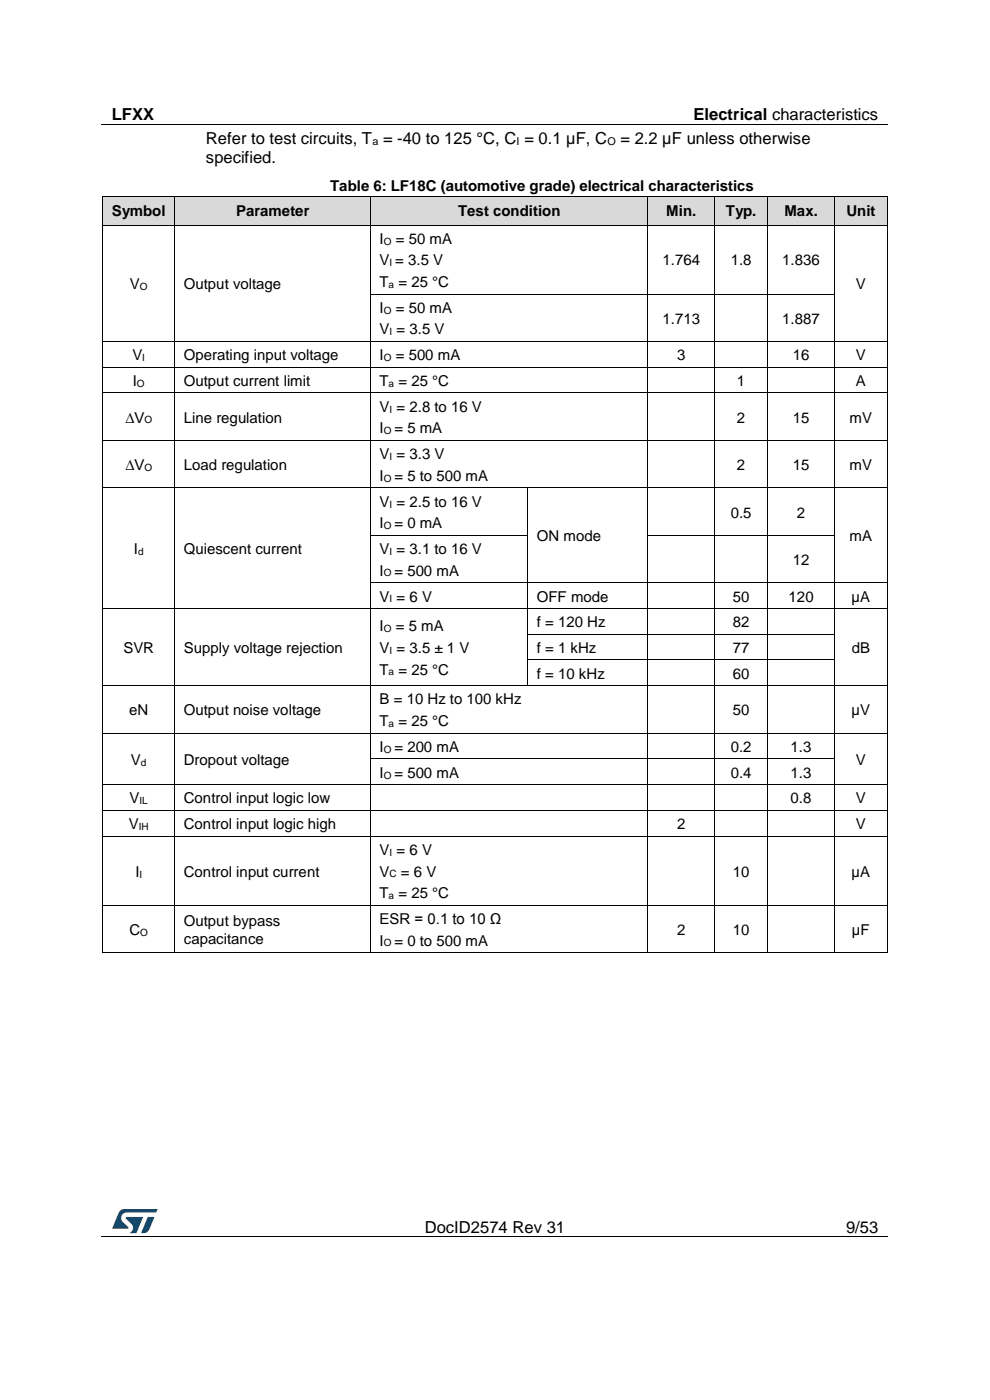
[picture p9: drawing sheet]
<svg xmlns="http://www.w3.org/2000/svg" width="210mm" height="297mm" viewBox="0 0 210 297" stroke-linecap="round" stroke-linejoin="round" font-family="sans-serif">
<path d="M21.5 26.5h166.8M21.5 262.4h166.8" fill="none" stroke="#000" stroke-width=".21"/>
<g fill="#000">
<path d="M104.4 26.4h.1v.1h-.1z" fill-rule="evenodd"/>
<path d="M61.6 262.3h.1v.2h-.1z" fill-rule="evenodd"/>
<path d="M148 262.3h.2v.2h-.2z" fill-rule="evenodd"/>
</g>
<g fill="#005288">
<path d="M25.4 256.9l.6-.4h.4l7 .1-.3 .6h-6.2a1.26 1.26 0 0 0-1.2 1.1 1.26 1.26 0 0 0 .8 1.4l.7 .6v.3l-3.4 .1z"/>
<path d="M31.4 258.2l1.3 .1-1 2.5a1.32 1.32 0 0 1-1.7 .7z"/>
<path d="M26.7 258.2l3.6 .1-1.4 3.3h-1.4a1.35 1.35 0 0 0 .7-1.2 1.35 1.35 0 0 0-.8-1.2l-.7-.6z"/>
</g>
<g fill="#d9d9d9">
<path d="M21.9 41.7h15.2v6h-15.2z" fill-rule="evenodd"/>
<path d="M23.7 41.7h11.5v6h-11.5z" fill-rule="evenodd"/>
<path d="M37.1 41.7h41.5v6h-41.5z" fill-rule="evenodd"/>
<path d="M39 41.7h37.8v6h-37.8z" fill-rule="evenodd"/>
<path d="M78.7 41.7h58.7v6h-58.7z" fill-rule="evenodd"/>
<path d="M80.6 41.7h54.9v6h-54.9z" fill-rule="evenodd"/>
<path d="M137.4 41.7h14.3v6h-14.3z" fill-rule="evenodd"/>
<path d="M139.3 41.7h10.5v6h-10.5z" fill-rule="evenodd"/>
<path d="M151.7 41.7h11.1v6h-11.1z" fill-rule="evenodd"/>
<path d="M153.6 41.7h7.3v6h-7.3z" fill-rule="evenodd"/>
<path d="M162.8 41.7h14.3v6h-14.3z" fill-rule="evenodd"/>
<path d="M164.7 41.7h10.5v6h-10.5z" fill-rule="evenodd"/>
<path d="M177.1 41.7h11.1v6h-11.1z" fill-rule="evenodd"/>
<path d="M179 41.7h7.3v6h-7.3z" fill-rule="evenodd"/>
</g>
<g fill="#000">
<path d="M21.7 47.7h.2v.1h-.2z" fill-rule="evenodd"/>
<path d="M21.7 47.7h.2v.1h-.2z" fill-rule="evenodd"/>
<path d="M21.7 41.6l.1 .1z" fill-rule="evenodd"/>
<path d="M21.7 41.6l.1 .1z" fill-rule="evenodd"/>
<path d="M21.9 47.7h.1v.1h-.1z" fill-rule="evenodd"/>
<path d="M37 47.7h.2v.1h-.2z" fill-rule="evenodd"/>
<path d="M37 41.6l.1 .1z" fill-rule="evenodd"/>
<path d="M37.2 47.7h.1v.1h-.1z" fill-rule="evenodd"/>
<path d="M78.5 47.7h.2v.1h-.2z" fill-rule="evenodd"/>
<path d="M78.6 41.6l.1 .1z" fill-rule="evenodd"/>
<path d="M78.7 47.7h.2v.1h-.2z" fill-rule="evenodd"/>
<path d="M137.3 47.7h.2v.1h-.2z" fill-rule="evenodd"/>
<path d="M137.4 41.6v.1z" fill-rule="evenodd"/>
<path d="M137.5 47.7h.2v.1h-.2z" fill-rule="evenodd"/>
<path d="M151.6 47.7h.2v.1h-.2z" fill-rule="evenodd"/>
<path d="M151.6 41.6l.1 .1z" fill-rule="evenodd"/>
<path d="M151.8 47.7h.1v.1h-.1z" fill-rule="evenodd"/>
<path d="M162.7 47.7h.2v.1h-.2z" fill-rule="evenodd"/>
<path d="M162.8 41.6v.1z" fill-rule="evenodd"/>
<path d="M162.9 47.7h.2v.1h-.2z" fill-rule="evenodd"/>
<path d="M177 47.7h.2v.1h-.2z" fill-rule="evenodd"/>
<path d="M177 41.6l.1 .1z" fill-rule="evenodd"/>
<path d="M177.2 47.7h.1v.1h-.1z" fill-rule="evenodd"/>
<path d="M188.1 47.7h.2v.1h-.2z" fill-rule="evenodd"/>
<path d="M188.1 47.7h.2v.1h-.2z" fill-rule="evenodd"/>
<path d="M188.2 41.6l.1 .1z" fill-rule="evenodd"/>
<path d="M188.2 41.6l.1 .1z" fill-rule="evenodd"/>
<path d="M21.7 62.3h.2v.2h-.2z" fill-rule="evenodd"/>
<path d="M21.7 72.4h.2v.1h-.2z" fill-rule="evenodd"/>
<path d="M21.7 77.8h.2v.2h-.2z" fill-rule="evenodd"/>
<path d="M37 62.3h.2v.2h-.2z" fill-rule="evenodd"/>
<path d="M37 72.4h.2v.1h-.2z" fill-rule="evenodd"/>
<path d="M37 77.8h.2v.2h-.2z" fill-rule="evenodd"/>
<path d="M78.5 62.3h.2v.2h-.2z" fill-rule="evenodd"/>
<path d="M78.5 72.4h.2v.1h-.2z" fill-rule="evenodd"/>
<path d="M78.5 77.8h.2v.2h-.2z" fill-rule="evenodd"/>
<path d="M137.3 62.3h.2v.2h-.2z" fill-rule="evenodd"/>
<path d="M137.3 72.4h.2v.1h-.2z" fill-rule="evenodd"/>
<path d="M137.3 77.8h.2v.2h-.2z" fill-rule="evenodd"/>
<path d="M151.6 62.3h.2v.2h-.2z" fill-rule="evenodd"/>
<path d="M151.6 72.4h.2v.1h-.2z" fill-rule="evenodd"/>
<path d="M151.6 77.8h.2v.2h-.2z" fill-rule="evenodd"/>
<path d="M162.7 62.3h.2v.2h-.2z" fill-rule="evenodd"/>
<path d="M162.7 72.4h.2v.1h-.2z" fill-rule="evenodd"/>
<path d="M162.7 77.8h.2v.2h-.2z" fill-rule="evenodd"/>
<path d="M177 62.3h.2v.2h-.2z" fill-rule="evenodd"/>
<path d="M177 72.4h.2v.1h-.2z" fill-rule="evenodd"/>
<path d="M177 77.8h.2v.2h-.2z" fill-rule="evenodd"/>
<path d="M188.1 62.3h.2v.2h-.2z" fill-rule="evenodd"/>
<path d="M188.1 72.4h.2v.1h-.2z" fill-rule="evenodd"/>
<path d="M188.1 77.8h.2v.2h-.2z" fill-rule="evenodd"/>
<path d="M21.7 83.3h.2v.1h-.2z" fill-rule="evenodd"/>
<path d="M21.7 93.4h.2v.1h-.2z" fill-rule="evenodd"/>
<path d="M37 83.3h.2v.1h-.2z" fill-rule="evenodd"/>
<path d="M37 93.4h.2v.1h-.2z" fill-rule="evenodd"/>
<path d="M78.5 83.3h.2v.1h-.2z" fill-rule="evenodd"/>
<path d="M78.5 93.4h.2v.1h-.2z" fill-rule="evenodd"/>
<path d="M137.3 83.3h.2v.1h-.2z" fill-rule="evenodd"/>
<path d="M137.3 93.4h.2v.1h-.2z" fill-rule="evenodd"/>
<path d="M151.6 83.3h.2v.1h-.2z" fill-rule="evenodd"/>
<path d="M151.6 93.4h.2v.1h-.2z" fill-rule="evenodd"/>
<path d="M162.7 83.3h.2v.1h-.2z" fill-rule="evenodd"/>
<path d="M162.7 93.4h.2v.1h-.2z" fill-rule="evenodd"/>
<path d="M177 83.3h.2v.1h-.2z" fill-rule="evenodd"/>
<path d="M177 93.4h.2v.1h-.2z" fill-rule="evenodd"/>
<path d="M188.1 83.3h.2v.1h-.2z" fill-rule="evenodd"/>
<path d="M188.1 93.4h.2v.1h-.2z" fill-rule="evenodd"/>
<path d="M21.7 103.4h.2v.2h-.2z" fill-rule="evenodd"/>
<path d="M21.7 113.5h.2v.1h-.2z" fill-rule="evenodd"/>
<path d="M37 103.4h.2v.2h-.2z" fill-rule="evenodd"/>
<path d="M37 113.5h.2v.1h-.2z" fill-rule="evenodd"/>
<path d="M78.5 103.4h.2v.2h-.2z" fill-rule="evenodd"/>
<path d="M78.5 113.5h.2v.1h-.2z" fill-rule="evenodd"/>
<path d="M111.9 103.4h.2v.2h-.2z" fill-rule="evenodd"/>
<path d="M111.9 113.5h.2v.1h-.2z" fill-rule="evenodd"/>
<path d="M137.3 103.4h.2v.2h-.2z" fill-rule="evenodd"/>
<path d="M137.3 113.5h.2v.1h-.2z" fill-rule="evenodd"/>
<path d="M151.6 103.4h.2v.2h-.2z" fill-rule="evenodd"/>
<path d="M151.6 113.5h.2v.1h-.2z" fill-rule="evenodd"/>
<path d="M162.7 103.4h.2v.2h-.2z" fill-rule="evenodd"/>
<path d="M162.7 113.5h.2v.1h-.2z" fill-rule="evenodd"/>
<path d="M177 103.4h.2v.2h-.2z" fill-rule="evenodd"/>
<path d="M177 113.5h.2v.1h-.2z" fill-rule="evenodd"/>
<path d="M188.1 103.4h.2v.2h-.2z" fill-rule="evenodd"/>
<path d="M188.1 113.5h.2v.1h-.2z" fill-rule="evenodd"/>
<path d="M21.7 123.5h.2v.2h-.2z" fill-rule="evenodd"/>
<path d="M21.7 129h.2v.2h-.2z" fill-rule="evenodd"/>
<path d="M21.7 134.5h.2v.1h-.2z" fill-rule="evenodd"/>
<path d="M37 123.5h.2v.2h-.2z" fill-rule="evenodd"/>
<path d="M37 129h.2v.2h-.2z" fill-rule="evenodd"/>
<path d="M37 134.5h.2v.1h-.2z" fill-rule="evenodd"/>
<path d="M78.5 123.5h.2v.2h-.2z" fill-rule="evenodd"/>
<path d="M78.5 129h.2v.2h-.2z" fill-rule="evenodd"/>
<path d="M78.5 134.5h.2v.1h-.2z" fill-rule="evenodd"/>
<path d="M111.9 123.5h.2v.2h-.2z" fill-rule="evenodd"/>
<path d="M111.9 129h.2v.2h-.2z" fill-rule="evenodd"/>
<path d="M111.9 134.5h.2v.1h-.2z" fill-rule="evenodd"/>
<path d="M137.3 123.5h.2v.2h-.2z" fill-rule="evenodd"/>
<path d="M137.3 129h.2v.2h-.2z" fill-rule="evenodd"/>
<path d="M137.3 134.5h.2v.1h-.2z" fill-rule="evenodd"/>
<path d="M151.6 123.5h.2v.2h-.2z" fill-rule="evenodd"/>
<path d="M151.6 129h.2v.2h-.2z" fill-rule="evenodd"/>
<path d="M151.6 134.5h.2v.1h-.2z" fill-rule="evenodd"/>
<path d="M162.7 123.5h.2v.2h-.2z" fill-rule="evenodd"/>
<path d="M162.7 129h.2v.2h-.2z" fill-rule="evenodd"/>
<path d="M162.7 134.5h.2v.1h-.2z" fill-rule="evenodd"/>
<path d="M177 123.5h.2v.2h-.2z" fill-rule="evenodd"/>
<path d="M177 129h.2v.2h-.2z" fill-rule="evenodd"/>
<path d="M177 134.5h.2v.1h-.2z" fill-rule="evenodd"/>
<path d="M188.1 123.5h.2v.2h-.2z" fill-rule="evenodd"/>
<path d="M188.1 129h.2v.2h-.2z" fill-rule="evenodd"/>
<path d="M188.1 134.5h.2v.1h-.2z" fill-rule="evenodd"/>
<path d="M21.7 139.9h.2v.2h-.2z" fill-rule="evenodd"/>
<path d="M21.7 145.4h.2v.2h-.2z" fill-rule="evenodd"/>
<path d="M21.7 155.5h.2v.1h-.2z" fill-rule="evenodd"/>
<path d="M37 139.9h.2v.2h-.2z" fill-rule="evenodd"/>
<path d="M37 145.4h.2v.2h-.2z" fill-rule="evenodd"/>
<path d="M37 155.5h.2v.1h-.2z" fill-rule="evenodd"/>
<path d="M78.5 139.9h.2v.2h-.2z" fill-rule="evenodd"/>
<path d="M78.5 145.4h.2v.2h-.2z" fill-rule="evenodd"/>
<path d="M78.5 155.5h.2v.1h-.2z" fill-rule="evenodd"/>
<path d="M111.9 139.9h.2v.2h-.2z" fill-rule="evenodd"/>
<path d="M111.9 145.4h.2v.2h-.2z" fill-rule="evenodd"/>
<path d="M137.3 139.9h.2v.2h-.2z" fill-rule="evenodd"/>
<path d="M137.3 145.4h.2v.2h-.2z" fill-rule="evenodd"/>
<path d="M137.3 155.5h.2v.1h-.2z" fill-rule="evenodd"/>
<path d="M151.6 139.9h.2v.2h-.2z" fill-rule="evenodd"/>
<path d="M151.6 145.4h.2v.2h-.2z" fill-rule="evenodd"/>
<path d="M151.6 155.5h.2v.1h-.2z" fill-rule="evenodd"/>
<path d="M162.7 139.9h.2v.2h-.2z" fill-rule="evenodd"/>
<path d="M162.7 145.4h.2v.2h-.2z" fill-rule="evenodd"/>
<path d="M162.7 155.5h.2v.1h-.2z" fill-rule="evenodd"/>
<path d="M177 139.9h.2v.2h-.2z" fill-rule="evenodd"/>
<path d="M177 145.4h.2v.2h-.2z" fill-rule="evenodd"/>
<path d="M177 155.5h.2v.1h-.2z" fill-rule="evenodd"/>
<path d="M188.1 139.9h.2v.2h-.2z" fill-rule="evenodd"/>
<path d="M188.1 145.4h.2v.2h-.2z" fill-rule="evenodd"/>
<path d="M188.1 155.5h.2v.1h-.2z" fill-rule="evenodd"/>
<path d="M21.7 160.9h.2v.2h-.2z" fill-rule="evenodd"/>
<path d="M21.7 166.4h.2v.2h-.2z" fill-rule="evenodd"/>
<path d="M21.7 171.9h.2v.1h-.2z" fill-rule="evenodd"/>
<path d="M21.7 177.3h.2v.2h-.2z" fill-rule="evenodd"/>
<path d="M37 160.9h.2v.2h-.2z" fill-rule="evenodd"/>
<path d="M37 166.4h.2v.2h-.2z" fill-rule="evenodd"/>
<path d="M37 171.9h.2v.1h-.2z" fill-rule="evenodd"/>
<path d="M37 177.3h.2v.2h-.2z" fill-rule="evenodd"/>
<path d="M78.5 160.9h.2v.2h-.2z" fill-rule="evenodd"/>
<path d="M78.5 166.4h.2v.2h-.2z" fill-rule="evenodd"/>
<path d="M78.5 171.9h.2v.1h-.2z" fill-rule="evenodd"/>
<path d="M78.5 177.3h.2v.2h-.2z" fill-rule="evenodd"/>
<path d="M137.3 160.9h.2v.2h-.2z" fill-rule="evenodd"/>
<path d="M137.3 166.4h.2v.2h-.2z" fill-rule="evenodd"/>
<path d="M137.3 171.9h.2v.1h-.2z" fill-rule="evenodd"/>
<path d="M137.3 177.3h.2v.2h-.2z" fill-rule="evenodd"/>
<path d="M151.6 160.9h.2v.2h-.2z" fill-rule="evenodd"/>
<path d="M151.6 166.4h.2v.2h-.2z" fill-rule="evenodd"/>
<path d="M151.6 171.9h.2v.1h-.2z" fill-rule="evenodd"/>
<path d="M151.6 177.3h.2v.2h-.2z" fill-rule="evenodd"/>
<path d="M162.7 160.9h.2v.2h-.2z" fill-rule="evenodd"/>
<path d="M162.7 166.4h.2v.2h-.2z" fill-rule="evenodd"/>
<path d="M162.7 171.9h.2v.1h-.2z" fill-rule="evenodd"/>
<path d="M162.7 177.3h.2v.2h-.2z" fill-rule="evenodd"/>
<path d="M177 160.9h.2v.2h-.2z" fill-rule="evenodd"/>
<path d="M177 166.4h.2v.2h-.2z" fill-rule="evenodd"/>
<path d="M177 171.9h.2v.1h-.2z" fill-rule="evenodd"/>
<path d="M177 177.3h.2v.2h-.2z" fill-rule="evenodd"/>
<path d="M188.1 160.9h.2v.2h-.2z" fill-rule="evenodd"/>
<path d="M188.1 166.4h.2v.2h-.2z" fill-rule="evenodd"/>
<path d="M188.1 171.9h.2v.1h-.2z" fill-rule="evenodd"/>
<path d="M188.1 177.3h.2v.2h-.2z" fill-rule="evenodd"/>
<path d="M21.7 192h.2v.1h-.2z" fill-rule="evenodd"/>
<path d="M37 192h.2v.1h-.2z" fill-rule="evenodd"/>
<path d="M78.5 192h.2v.1h-.2z" fill-rule="evenodd"/>
<path d="M137.3 192h.2v.1h-.2z" fill-rule="evenodd"/>
<path d="M151.6 192h.2v.1h-.2z" fill-rule="evenodd"/>
<path d="M162.7 192h.2v.1h-.2z" fill-rule="evenodd"/>
<path d="M177 192h.2v.1h-.2z" fill-rule="evenodd"/>
<path d="M188.1 192h.2v.1h-.2z" fill-rule="evenodd"/>
<path d="M21.7 202h.2v.2h-.2z" fill-rule="evenodd"/>
<path d="M21.7 202h.2v.2h-.2z" fill-rule="evenodd"/>
<path d="M37 202h.2v.2h-.2z" fill-rule="evenodd"/>
<path d="M78.5 202h.2v.2h-.2z" fill-rule="evenodd"/>
<path d="M137.3 202h.2v.2h-.2z" fill-rule="evenodd"/>
<path d="M151.6 202h.2v.2h-.2z" fill-rule="evenodd"/>
<path d="M162.7 202h.2v.2h-.2z" fill-rule="evenodd"/>
<path d="M177 202h.2v.2h-.2z" fill-rule="evenodd"/>
<path d="M188.1 202h.2v.2h-.2z" fill-rule="evenodd"/>
<path d="M188.1 202h.2v.2h-.2z" fill-rule="evenodd"/>
</g>
<g fill="none" stroke="#000" stroke-width=".21">
<path d="M21.8 41.7v6M21.8 47.8v14.5M21.8 41.6h15.3M22 47.8h15M37.1 41.7v6M37.1 47.8v14.5M37.1 41.6h41.5M37.3 47.8h41.2M78.6 41.7v6M78.6 47.8v14.5M78.7 41.6h58.7M78.9 47.8h58.4"/>
<path d="M137.4 41.7v6M137.4 47.8v14.5M137.4 41.6h14.2M137.7 47.8h13.9M151.7 41.7v6M151.7 47.8v14.5M151.7 41.6h11.1M151.9 47.8h10.8M162.8 41.7v6M162.8 47.8v14.5M162.8 41.6h14.2M163.1 47.8h13.9"/>
<path d="M177.1 41.7v6M177.1 47.8v14.5M177.1 41.6h11.1M177.3 47.8h10.8M188.2 41.7v6M188.2 47.8v14.5M21.8 62.5v9.9M21.8 72.5v5.3M21.8 78v5.3M21.9 72.4h15.1M21.9 77.9h15.1M37.1 62.5v9.9"/>
<path d="M37.1 72.5v5.3M37.1 78v5.3M37.2 72.4h41.3M37.2 77.9h41.3M78.6 62.5v9.9M78.6 72.5v5.3M78.6 78v5.3M78.7 62.4h58.6M78.7 72.4h58.6M78.7 77.9h58.6M137.4 62.5v9.9M137.4 72.5v5.3"/>
<path d="M137.4 78v5.3M137.5 62.4h14.1M137.5 72.4h14.1M137.5 77.9h14.1M151.7 62.5v9.9M151.7 72.5v5.3M151.7 78v5.3M151.8 62.4h10.9M151.8 72.4h10.9M151.8 77.9h10.9M162.8 62.5v9.9M162.8 72.5v5.3"/>
<path d="M162.8 78v5.3M162.9 62.4h14.1M162.9 72.4h14.1M162.9 77.9h14.1M177.1 62.5v9.9M177.1 72.5v5.3M177.1 78v5.3M177.2 72.4h10.9M177.2 77.9h10.9M188.2 62.5v9.9M188.2 72.5v5.3M188.2 78v5.3"/>
<path d="M21.8 83.4v10M21.8 93.5v9.9M21.9 83.4h15.1M21.9 93.4h15.1M37.1 83.4v10M37.1 93.5v9.9M37.2 83.4h41.3M37.2 93.4h41.3M78.6 83.4v10M78.6 93.5v9.9M78.7 83.4h58.6M78.7 93.4h58.6"/>
<path d="M137.4 83.4v10M137.4 93.5v9.9M137.5 83.4h14.1M137.5 93.4h14.1M151.7 83.4v10M151.7 93.5v9.9M151.8 83.4h10.9M151.8 93.4h10.9M162.8 83.4v10M162.8 93.5v9.9M162.9 83.4h14.1M162.9 93.4h14.1"/>
<path d="M177.1 83.4v10M177.1 93.5v9.9M177.2 83.4h10.9M177.2 93.4h10.9M188.2 83.4v10M188.2 93.5v9.9M21.8 103.6v9.9M21.8 113.6v9.9M21.9 103.5h15.1M37.1 103.6v9.9M37.1 113.6v9.9M37.2 103.5h41.3"/>
<path d="M78.6 103.6v9.9M78.6 113.6v9.9M78.7 103.5h33.2M78.7 113.6h33.2M112 103.6v9.9M112 113.6v9.9M112.1 103.5h25.2M137.4 103.6v9.9M137.4 113.6v9.9M137.5 103.5h14.1M137.5 113.6h14.1M151.7 103.6v9.9"/>
<path d="M151.7 113.6v9.9M151.8 103.5h10.9M151.8 113.6h10.9M162.8 103.6v9.9M162.8 113.6v9.9M162.9 103.5h14.1M162.9 113.6h14.1M177.1 103.6v9.9M177.1 113.6v9.9M177.2 103.5h10.9M188.2 103.6v9.9M188.2 113.6v9.9"/>
<path d="M21.8 123.7v5.3M21.8 129.2v5.3M21.8 134.6v5.3M21.9 129.1h15.1M37.1 123.7v5.3M37.1 129.2v5.3M37.1 134.6v5.3M37.2 129.1h41.3M78.6 123.7v5.3M78.6 129.2v5.3M78.6 134.6v5.3M78.7 123.6h33.2"/>
<path d="M78.7 129.1h33.2M112 123.7v5.3M112 129.2v5.3M112 134.6v5.3M112.1 123.6h25.2M112.1 129.1h25.2M112.1 134.6h25.2M137.4 123.7v5.3M137.4 129.2v5.3M137.4 134.6v5.3M137.5 123.6h14.1M137.5 129.1h14.1"/>
<path d="M137.5 134.6h14.1M151.7 123.7v5.3M151.7 129.2v5.3M151.7 134.6v5.3M151.8 123.6h10.9M151.8 129.1h10.9M151.8 134.6h10.9M162.8 123.7v5.3M162.8 129.2v5.3M162.8 134.6v5.3M162.9 123.6h14.1M162.9 129.1h14.1"/>
<path d="M162.9 134.6h14.1M177.1 123.7v5.3M177.1 129.2v5.3M177.1 134.6v5.3M177.2 123.6h10.9M177.2 129.1h10.9M188.2 123.7v5.3M188.2 129.2v5.3M188.2 134.6v5.3M21.8 140.1v5.3M21.8 145.6v9.9M21.8 155.6v5.3"/>
<path d="M21.9 145.5h15.1M21.9 155.6h15.1M37.1 140.1v5.3M37.1 145.6v9.9M37.1 155.6v5.3M37.2 145.5h41.3M37.2 155.6h41.3M78.6 140.1v5.3M78.6 145.6v9.9M78.6 155.6v5.3M78.7 145.5h33.2M78.7 155.6h58.6"/>
<path d="M112 140.1v5.3M112.1 140h25.2M112.1 145.5h25.2M137.4 140.1v5.3M137.4 145.6v9.9M137.4 155.6v5.3M137.5 140h14.1M137.5 145.5h14.1M137.5 155.6h14.1M151.7 140.1v5.3M151.7 145.6v9.9M151.7 155.6v5.3"/>
<path d="M151.8 140h10.9M151.8 145.5h10.9M151.8 155.6h10.9M162.8 140.1v5.3M162.8 145.6v9.9M162.8 155.6v5.3M162.9 140h14.1M162.9 145.5h14.1M162.9 155.6h14.1M177.1 140.1v5.3M177.1 145.6v9.9M177.1 155.6v5.3"/>
<path d="M177.2 145.5h10.9M177.2 155.6h10.9M188.2 140.1v5.3M188.2 145.6v9.9M188.2 155.6v5.3M21.8 161.1v5.3M21.8 166.6v5.3M21.8 172v5.3M21.8 177.5v14.5M21.9 166.5h15.1M21.9 171.9h15.1M21.9 177.4h15.1"/>
<path d="M37.1 161.1v5.3M37.1 166.6v5.3M37.1 172v5.3M37.1 177.5v14.5M37.2 166.5h41.3M37.2 171.9h41.3M37.2 177.4h41.3M78.6 161.1v5.3M78.6 166.6v5.3M78.6 172v5.3M78.6 177.5v14.5M78.7 161h58.6"/>
<path d="M78.7 166.5h58.6M78.7 171.9h58.6M78.7 177.4h58.6M137.4 161.1v5.3M137.4 166.6v5.3M137.4 172v5.3M137.4 177.5v14.5M137.5 161h14.1M137.5 166.5h14.1M137.5 171.9h14.1M137.5 177.4h14.1M151.7 161.1v5.3"/>
<path d="M151.7 166.6v5.3M151.7 172v5.3M151.7 177.5v14.5M151.8 161h10.9M151.8 166.5h10.9M151.8 171.9h10.9M151.8 177.4h10.9M162.8 161.1v5.3M162.8 166.6v5.3M162.8 172v5.3M162.8 177.5v14.5M162.9 161h14.1"/>
<path d="M162.9 166.5h14.1M162.9 171.9h14.1M162.9 177.4h14.1M177.1 161.1v5.3M177.1 166.6v5.3M177.1 172v5.3M177.1 177.5v14.5M177.2 166.5h10.9M177.2 171.9h10.9M177.2 177.4h10.9M188.2 161.1v5.3M188.2 166.6v5.3"/>
<path d="M188.2 172v5.3M188.2 177.5v14.5M21.8 192.1v9.9M21.9 192h15.1M37.1 192.1v9.9M37.2 192h41.3M78.6 192.1v9.9M78.7 192h58.6M137.4 192.1v9.9M137.5 192h14.1M151.7 192.1v9.9M151.8 192h10.9"/>
<path d="M162.8 192.1v9.9M162.9 192h14.1M177.1 192.1v9.9M177.2 192h10.9M188.2 192.1v9.9M21.9 202.1h15.1M37.2 202.1h41.3M78.7 202.1h58.6M137.5 202.1h14.1M151.8 202.1h10.9M162.9 202.1h14.1M177.2 202.1h10.9"/>
</g>
<g font-size="3.5">
<text x="23.7" y="25.5">LFXX</text>
<text x="147.1" y="25.5">Electrical characteristics</text>
<text x="43.7" y="30.6">Refer to test circuits, T = -40 to 125 °C, C = 0.1 µF, C</text>
<text x="43.7" y="34.7">specified.</text>
<text x="131.6" y="30.6">= 2.2 µF unless otherwise</text>
<text x="90.1" y="261.5">DocID2574 Rev 31</text>
<text x="179.5" y="261.5">9/53</text>
</g>
<g font-size="3.2">
<text x="70" y="40.4">Table 6: LF18C (automotive grade) electrical characteristics</text>
<text x="23.7" y="45.8">Symbol</text>
<text x="50.1" y="45.8">Parameter</text>
<text x="97.2" y="45.8">Test condition</text>
<text x="141.3" y="45.8">Min.</text>
<text x="154" y="45.8">Typ.</text>
<text x="166.4" y="45.8">Max.</text>
<text x="179.6" y="45.8">Unit</text>
<text x="80.5" y="51.7">I</text>
<text x="84" y="51.7">= 50 mA</text>
<text x="80.5" y="56.3">V = 3.5 V</text>
<text x="140.5" y="56.3">1.764</text>
<text x="155" y="56.3">1.8</text>
<text x="165.9" y="56.3">1.836</text>
<text x="27.6" y="61.3">V</text>
<text x="39" y="61.3">Output voltage</text>
<text x="80.5" y="60.9">T = 25 °C</text>
<text x="181.6" y="61.3">V</text>
<text x="80.5" y="66.4">I</text>
<text x="80.5" y="71">V = 3.5 V</text>
<text x="84" y="66.4">= 50 mA</text>
<text x="140.5" y="68.7">1.713</text>
<text x="165.9" y="68.7">1.887</text>
<text x="28.1" y="76.4">V</text>
<text x="39" y="76.4">Operating input voltage</text>
<text x="80.5" y="76.4">I</text>
<text x="84" y="76.4">= 500 mA</text>
<text x="143.6" y="76.4">3</text>
<text x="168.2" y="76.4">16</text>
<text x="181.6" y="76.4">V</text>
<text x="28.2" y="81.9">I</text>
<text x="39" y="81.9">Output current limit</text>
<text x="80.5" y="81.9">T = 25 °C</text>
<text x="156.3" y="81.9">1</text>
<text x="181.6" y="81.9">A</text>
<text x="26.6" y="89.7">∆V</text>
<text x="39" y="89.7">Line regulation</text>
<text x="80.5" y="87.4">V = 2.8 to 16 V</text>
<text x="156.3" y="89.7">2</text>
<text x="168.2" y="89.7">15</text>
<text x="180.2" y="89.7">mV</text>
<text x="80.5" y="92">I</text>
<text x="83.7" y="92">= 5 mA</text>
<text x="26.6" y="99.7">∆V</text>
<text x="39" y="99.7">Load regulation</text>
<text x="80.5" y="97.4">V = 3.3 V</text>
<text x="80.5" y="102">I</text>
<text x="83.7" y="102">= 5 to 500 mA</text>
<text x="156.3" y="99.7">2</text>
<text x="168.2" y="99.7">15</text>
<text x="180.2" y="99.7">mV</text>
<text x="80.5" y="107.5">V = 2.5 to 16 V</text>
<text x="80.5" y="112.1">I</text>
<text x="83.7" y="112.1">= 0 mA</text>
<text x="155" y="109.8">0.5</text>
<text x="169" y="109.8">2</text>
<text x="28.4" y="117.5">I</text>
<text x="39" y="117.5">Quiescent current</text>
<text x="80.5" y="117.5">V = 3.1 to 16 V</text>
<text x="113.9" y="114.8">ON mode</text>
<text x="168.2" y="119.8">12</text>
<text x="180.2" y="114.8">mA</text>
<text x="80.5" y="122.1">I</text>
<text x="83.7" y="122.1">= 500 mA</text>
<text x="80.5" y="127.6">V = 6 V</text>
<text x="113.9" y="127.6">OFF mode</text>
<text x="155.4" y="127.6">50</text>
<text x="167.3" y="127.6">120</text>
<text x="180.6" y="127.6">µA</text>
<text x="80.5" y="134">I</text>
<text x="84" y="134">= 5 mA</text>
<text x="113.9" y="133.1">f = 120 Hz</text>
<text x="155.4" y="133.1">82</text>
<text x="26.2" y="138.5">SVR</text>
<text x="39" y="138.5">Supply voltage rejection</text>
<text x="80.5" y="138.5">V = 3.5 ± 1 V</text>
<text x="80.5" y="143.1">T = 25 °C</text>
<text x="113.9" y="138.5">f = 1 kHz</text>
<text x="113.9" y="144">f = 10 kHz</text>
<text x="155.4" y="138.5">77</text>
<text x="155.4" y="144">60</text>
<text x="180.7" y="138.5">dB</text>
<text x="80.5" y="149.5">B = 10 Hz to 100 kHz</text>
<text x="27.4" y="151.7">eN</text>
<text x="39" y="151.7">Output noise voltage</text>
<text x="80.5" y="154">T = 25 °C</text>
<text x="155.4" y="151.7">50</text>
<text x="180.6" y="151.7">µV</text>
<text x="80.5" y="159.5">I</text>
<text x="83.7" y="159.5">= 200 mA</text>
<text x="155" y="159.5">0.2</text>
<text x="167.7" y="159.5">1.3</text>
<text x="27.8" y="162.2">V</text>
<text x="39" y="162.2">Dropout voltage</text>
<text x="80.5" y="165">I</text>
<text x="83.7" y="165">= 500 mA</text>
<text x="155" y="165">0.4</text>
<text x="167.7" y="165">1.3</text>
<text x="181.6" y="162.2">V</text>
<text x="27.5" y="170.5">V</text>
<text x="39" y="170.5">Control input logic low</text>
<text x="167.7" y="170.5">0.8</text>
<text x="181.6" y="170.5">V</text>
<text x="27.3" y="175.9">V</text>
<text x="39" y="175.9">Control input logic high</text>
<text x="143.6" y="175.9">2</text>
<text x="181.6" y="175.9">V</text>
<text x="28.7" y="186">I</text>
<text x="39" y="186">Control input current</text>
<text x="80.5" y="181.4">V = 6 V</text>
<text x="80.5" y="186">V</text>
<text x="85.1" y="186">= 6 V</text>
<text x="155.4" y="186">10</text>
<text x="180.6" y="186">µA</text>
<text x="80.5" y="190.6">T = 25 °C</text>
<text x="39" y="196.4">Output bypass</text>
<text x="80.5" y="196">ESR = 0.1 to 10 Ω</text>
<text x="27.5" y="198.3">C</text>
<text x="39" y="200.3">capacitance</text>
<text x="80.5" y="200.6">I</text>
<text x="83.7" y="200.6">= 0 to 500 mA</text>
<text x="143.6" y="198.3">2</text>
<text x="155.4" y="198.3">10</text>
<text x="180.7" y="198.3">µF</text>
</g>
<g font-size="2.3">
<text x="79" y="30.8">a</text>
<text x="109.6" y="30.8">I</text>
<text x="128.8" y="30.8">O</text>
</g>
<g font-size="2.1">
<text x="81.4" y="51.9">O</text>
<text x="82.7" y="56.5">I</text>
<text x="29.7" y="61.5">O</text>
<text x="82.4" y="61.1">a</text>
<text x="81.4" y="66.6">O</text>
<text x="82.7" y="71.1">I</text>
<text x="30.2" y="76.6">I</text>
<text x="81.4" y="76.6">O</text>
<text x="29" y="82">O</text>
<text x="82.4" y="82">a</text>
<text x="30.7" y="89.8">O</text>
<text x="82.7" y="87.6">I</text>
<text x="81.4" y="92.1">O</text>
<text x="30.7" y="99.9">O</text>
<text x="82.7" y="97.6">I</text>
<text x="81.4" y="102.2">O</text>
<text x="82.7" y="107.7">I</text>
<text x="81.4" y="112.2">O</text>
<text x="29.3" y="117.7">d</text>
<text x="82.7" y="117.7">I</text>
<text x="81.4" y="122.3">O</text>
<text x="82.7" y="127.8">I</text>
<text x="81.4" y="134.1">O</text>
<text x="82.4" y="143.3">a</text>
<text x="82.7" y="138.7">I</text>
<text x="82.4" y="154.2">a</text>
<text x="81.4" y="159.7">O</text>
<text x="29.9" y="162.4">d</text>
<text x="81.4" y="165.2">O</text>
<text x="29.6" y="170.6">IL</text>
<text x="29.4" y="176.1">IH</text>
<text x="82.7" y="181.6">I</text>
<text x="29.6" y="186.2">I</text>
<text x="82.4" y="190.7">a</text>
<text x="82.7" y="186.1">C</text>
<text x="29.8" y="198.5">O</text>
<text x="81.4" y="200.8">O</text>
</g>
</svg>
